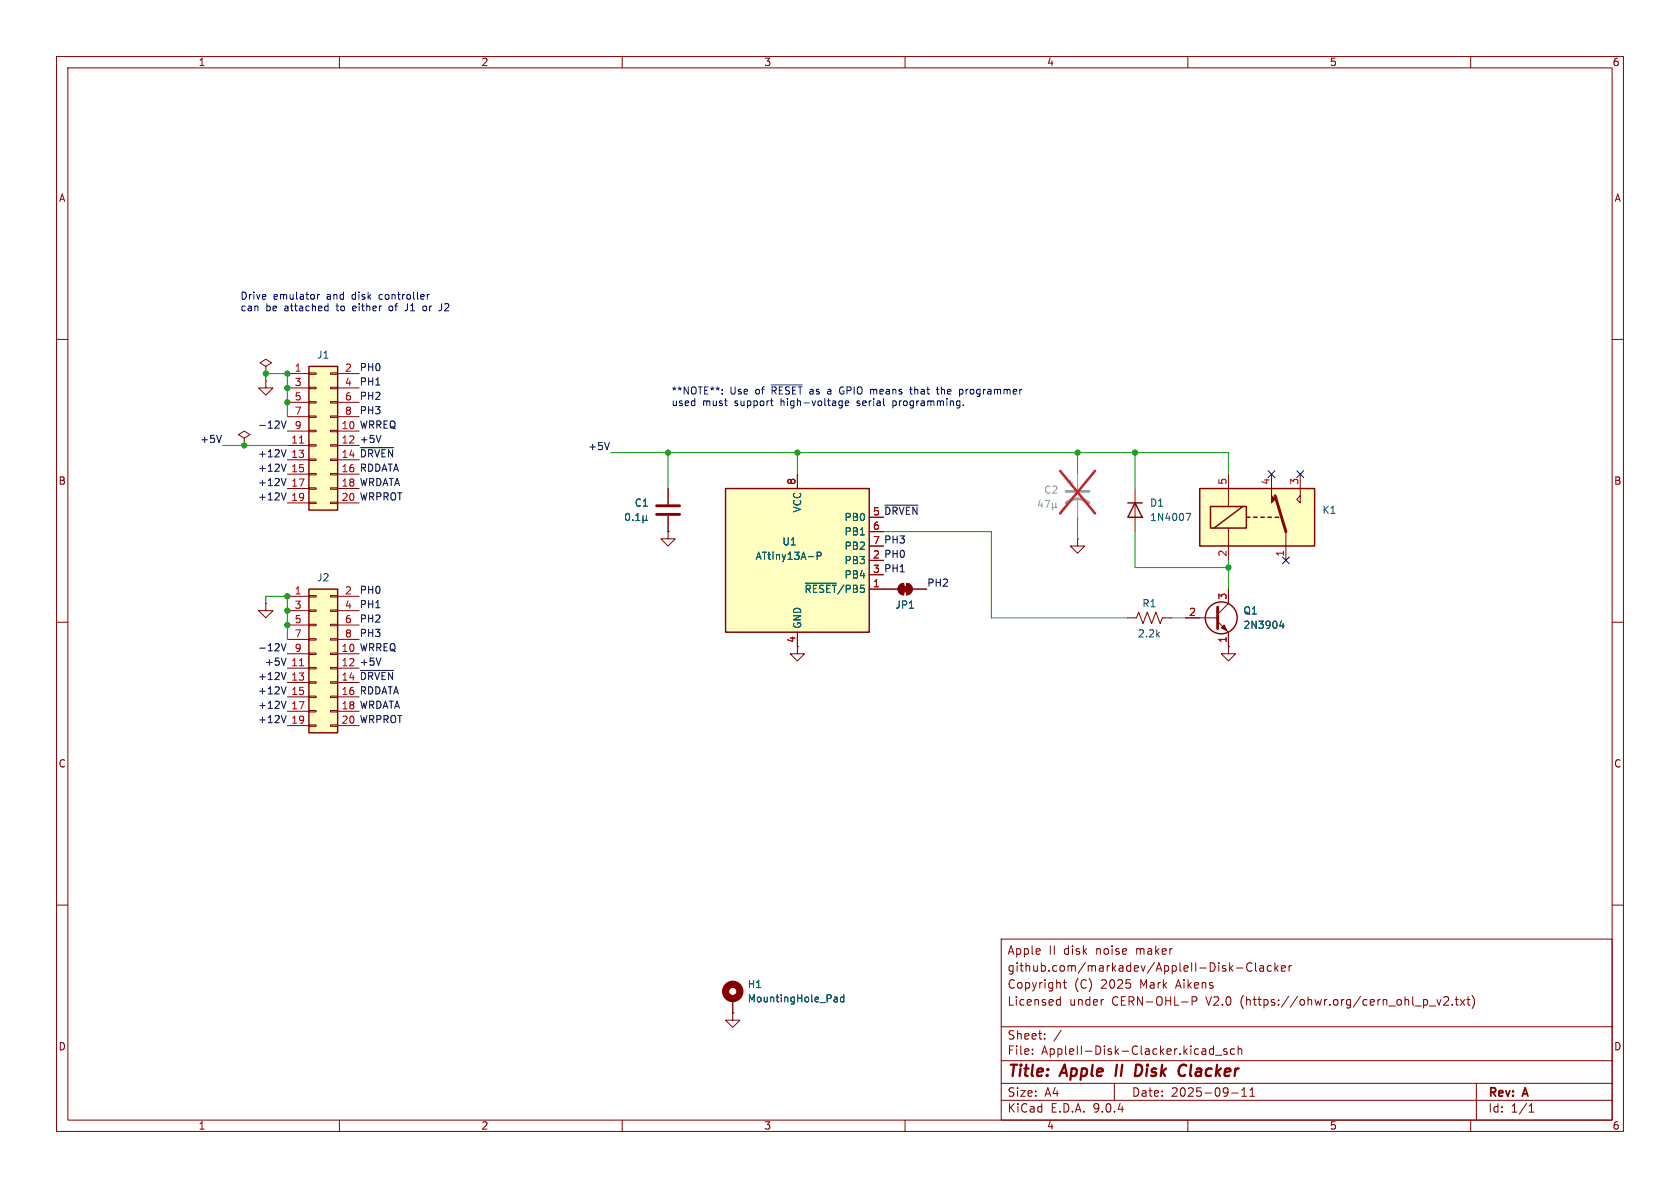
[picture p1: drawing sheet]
<svg xmlns="http://www.w3.org/2000/svg" width="297mm" height="210mm" viewBox="0 0 297 210" stroke-linecap="round" stroke-linejoin="round" font-family="sans-serif">
<g fill="none" stroke="#840000" stroke-width=".18">
<path d="M10 10h277v190h-277zM12 12h273v186h-273zM60 10v2M110 10v2M160 10v2M210 10v2M260 10v2M10 60h2M285 60h2M200.7 86.4v7.6M10 110h2M285 110h2"/>
<path d="M10 160h2M177 166h108v32h-108zM186.9 177.6h.6M186.9 176.8h.6M187.5 176.2v1.5M188 173.7h.5M188.2 173.2v1.3l.3 .2M195 176.7h.1M210.7 177l.8-.1 .1-.2-.1-.4-.2-.1h-.6v1.5M218.6 171.1h1.1M221.3 170.3a.6 .6 0 0 0-.7 0 .6 .6 0 0 0-.2 .8 .56 .56 0 0 0 .3 .5 .56 .56 0 0 0 .6 0M222 170.2v1.3l.2 .2"/>
<path d="M222.7 170.8h.6l.1 .9M223.4 171.1h-.5a.29 .29 0 0 0-.2 .3 .29 .29 0 0 0 .2 .3l.5-.1M224.7 170.8l-.4-.1-.3 .3v.4l.2 .2h.5M225.4 170.2v1.5M225.5 171.1l.5 .6M226 170.7l-.6 .6M226.5 171.2l.7-.1v-.3l-.5-.1-.2 .2 .1 .7h.6M227.9 170.7v1M228.3 170.7l-.3 .1-.1 .2M252.7 177.8h1.1M254 176.7l.4 1 .3-1M255.2 176.3l.6-.1 .2 .1 .1 .3-.9 1.1h.9"/>
<path d="M256.7 177.6v.1M257.2 176.7h.6M257.5 176.2v1.3l.3 .2M258.2 176.7l.8 1M259 176.7l-.8 1M259.3 176.7h.6M259.5 176.2v1.3l.4 .2M260.2 176a1.72 1.72 0 0 1 0 2.3M285 160h2M60 198v2M110 198v2M160 198v2"/>
<path d="M177 194.5h108M177 191.5h108M177 187.5h108M177 181.5h108M182.5 186.3v.1M182.5 185.5v.1M184.7 183.6v.1M184.7 182.8v.1M187.6 182.1l-1.3 2M197 191.5v3M210 198v2M214.5 184.9v1.5"/>
<path d="M214.5 185.5l-.4-.1-.3 .3v.4l.2 .2h.5M214.9 186.5h1.1M216.9 185.5l-.4-.1-.2 .2 .1 .2 .5 .2v.3h-.6M217.7 193.2h1.2M218.2 185.5l-.4-.1-.3 .3v.4l.2 .2h.5M218.9 185.5l.2-.1 .4 .1v.9M218.9 184.9v1.5M219.5 193.8h.9M219.5 192.7l.5-.4v1.5M221 193.8h.8M221 192.7l.4-.4v1.5M260 198v2"/>
<path d="M261 191.5v6.5M270.3 196.6h.9M270.3 195.5l.4-.4v1.5"/>
</g>
<path d="M197.5 188.2l-.3 2M198.4 188.2l-.2 2M201.6 188.3l-.7-.1-.3 2h.5l.5-.3M209.4 188.2l.3 .2M209.5 190l-.1 .1" fill="none" stroke="#840000" stroke-width=".4"/>
<path d="M199.4 88.9h2.5M200.7 88.9l1.2 2.5h-2.5z" fill="none" stroke="#840000" stroke-width=".25"/>
<path d="M209.7 90.7h.8l-.5 1.3" fill="none" stroke="#006464" stroke-width=".18"/>
<path d="M54.6 64.8h5.1v25.4h-5.1z" fill="#ffffc2"/>
<path d="M54.6 64.8h5.1v25.4h-5.1z" fill="none" stroke="#840000" stroke-width=".25"/>
<g fill="none" stroke="#840000" stroke-width=".18">
<path d="M43.2 77.5l1-.7-1-.6-1 .6 1 .7v1.2M43.2 78.7h.1M47 64.8l1-.7-1-.6-1 .6 1 .7v1.2M47 66h.1M50.8 66h3.8M50.8 68.6h3.8M50.8 71.1h3.8M50.8 73.7h3.8M50.8 76.2h3.8M50.8 78.7h3.8M54.6 65.9h1.3v.3h-1.3zM54.6 68.5h1.3v.2h-1.3z"/>
<path d="M54.6 71h1.3v.2h-1.3zM54.6 73.5h1.3v.3h-1.3zM54.6 76.1h1.3v.2h-1.3zM54.6 78.6h1.3v.3h-1.3zM58.4 65.9h1.3v.3h-1.3zM58.4 68.5h1.3v.2h-1.3zM58.4 71h1.3v.2h-1.3zM58.4 73.5h1.3v.3h-1.3zM58.4 76.1h1.3v.2h-1.3zM58.4 78.6h1.3v.3h-1.3zM59.7 66h3.8M59.7 68.6h3.8"/>
<path d="M59.7 71.1h3.8M59.7 73.7h3.8M59.7 76.2h3.8M59.7 78.7h3.8M50.8 81.3h3.8M50.8 83.8h3.8M50.8 86.4h3.8M50.8 88.9h3.8M54.6 81.2h1.3v.2h-1.3zM54.6 83.7h1.3v.2h-1.3zM54.6 86.2h1.3v.3h-1.3zM54.6 88.8h1.3v.2h-1.3z"/>
<path d="M58.4 81.2h1.3v.2h-1.3zM58.4 83.7h1.3v.2h-1.3zM58.4 86.2h1.3v.3h-1.3zM58.4 88.8h1.3v.2h-1.3zM59.7 81.3h3.8M59.7 83.8h3.8M59.7 86.4h3.8M59.7 88.9h3.8M156.2 104.1h2.5M159 103.4l.8-.3v2.1a1.02 1.02 0 0 1-1-.7 1.02 1.02 0 0 1 .2-1.1zM160.3 103.1a1.02 1.02 0 0 1 1 1 1.02 1.02 0 0 1-1 1.1zM161.3 104.1h2.5"/>
</g>
<path d="M52.9 78.3h.8" fill="none" stroke="#a90000" stroke-width=".18"/>
<g fill="#840000" stroke="#840000" stroke-width=".18">
<path d="M159.5 103.6h1v1h-1z"/>
<path d="M159 103.4l.8-.3v2.1a1.02 1.02 0 0 1-1-.7 1.02 1.02 0 0 1 .2-1.1z"/>
<path d="M160.3 103.1a1.02 1.02 0 0 1 1 1 1.02 1.02 0 0 1-1 1.1z"/>
</g>
<path d="M128.3 86.4h25.4v25.4h-25.4z" fill="#ffffc2"/>
<path d="M128.3 86.4h25.4v25.4h-25.4z" fill="none" stroke="#840000" stroke-width=".25"/>
<path d="M141 83.8v2.6M153.7 91.4h2.5M153.7 94h2.5M153.7 96.5h2.5M141 111.8v2.5M153.7 101.6h2.5M153.7 104.1h2.5" fill="none" stroke="#840000" stroke-width=".18"/>
<path d="M144.5 98.3l.6-.1 .1-.2-.1-.3-.6-.1v1.3M142.4 103.1h5.5" fill="none" stroke="#006464" stroke-width=".18"/>
<path d="M188.5 88.9a3.3 3.3 0 0 1 4 0M188.5 86.9h4" fill="none" stroke="#a1a1a1" stroke-width=".51"/>
<path d="M188.7 85.3h1M189.2 84.8v1.1M190.5 83.8v2.8M190.5 88.1v3.3" fill="none" stroke="#a1a1a1" stroke-width=".18"/>
<path d="M183.9 88.4l-.3 .9h.8M184.2 88.9v.8M184.7 88.5h.9l-.6 1.2M186.1 88.9v1.3M186.1 89.6l.1 .1h.3l.2-.1M186.7 89.6l.1 .1M186.7 88.9v.7" fill="none" stroke="#989898" stroke-width=".18"/>
<path d="M187.4 83.2l6.2 7.6M193.6 83.2l-6.2 7.6" fill="none" stroke="#e12e31" stroke-width=".46"/>
<path d="M212.1 86.4h20.3v10.1h-20.3z" fill="#ffffc2"/>
<g fill="none" stroke="#840000" stroke-width=".18">
<path d="M47 67.3v1.3h1.3l-1.3 1.3-1.3-1.3h1.3M47 67.3h.1M190.5 95.3v1.2h1.3l-1.3 1.3-1.3-1.3h1.3M190.5 95.3h.1M217.2 83.8v5.7M217.2 93.3v5.8M224.8 83.8v2.6M227.3 94v5.1M229.9 83.8v5.1l-.7-.6 .7-.7M47 106.7v1.3h1.3l-1.3 1.2-1.3-1.2h1.3M47 106.7h.1M141 114.3v1.3h1.2l-1.2 1.2-1.3-1.2h1.3"/>
<path d="M199.4 109.2h1.5l.4-1 .8 2 .7-2 .8 2 .7-2 .8 2 .4-1h1.5M209.5 109.2h5.8M215.3 109.9l1.9 1.9v2.5M217.2 114.3v1.3h1.2l-1.2 1.2-1.3-1.2h1.3M217.2 114.3h.1M217.2 104.1v2.6l-1.9 1.9M129.5 179.1v1.2h1.3l-1.3 1.3-1.2-1.3h1.2M129.5 179.1h.1M129.5 176.5v2.6"/>
</g>
<g fill="none" stroke="#840000" stroke-width=".25">
<path d="M212.1 86.4h20.3v10.1h-20.3zM214 89.5h6.3v3.8h-6.3zM219.7 89.5l-5.1 3.8M220.3 91.4h.7M221.6 91.4h.6M222.9 91.4h.6M224.2 91.4h.6M225.4 91.4h.7"/>
<circle cx="215.9" cy="109.2" r="2.82"/>
</g>
<path d="M225.4 87.6l1.9 6.4M215.3 107.3v3.8" fill="none" stroke="#840000" stroke-width=".51"/>
<g fill="#840000" stroke="#840000" stroke-width=".18">
<path d="M224.8 86.4v1.2l.6 .7-.6 .6z"/>
<path d="M215.9 111l.5-.5 .5 1z"/>
</g>
<path d="M226.5 109.7l-.3 .9h.8M226.8 110.2v.9M147.6 176.3h.4v.8M148 177l-.4 .1M148 176.6h-.4M149.2 176.3h-.4l-.2 .2 .1 .5h.5M149.2 175.8v1.3" fill="none" stroke="#006464" stroke-width=".18"/>
<circle cx="129.5" cy="175.3" r="1.27" fill="none" stroke="#840000" stroke-width="1.3"/>
<path d="M54.6 104.1h5.1v25.4h-5.1z" fill="#ffffc2"/>
<path d="M54.6 104.1h5.1v25.4h-5.1z" fill="none" stroke="#840000" stroke-width=".25"/>
<g fill="none" stroke="#840000" stroke-width=".18">
<path d="M118.1 94v1.3h1.3l-1.3 1.2-1.3-1.2h1.3M118.1 94h.1M118.1 86.4v2.8M118.1 91.2v2.8M141 83.8v2.6M153.7 91.4h2.5M153.7 94h2.5M153.7 96.5h2.5M50.8 105.4h3.8M50.8 108h3.8M50.8 110.5h3.8M50.8 113h3.8"/>
<path d="M50.8 115.6h3.8M50.8 118.1h3.8M54.6 105.3h1.3v.2h-1.3zM54.6 107.8h1.3v.3h-1.3zM54.6 110.4h1.3v.2h-1.3zM54.6 112.9h1.3v.3h-1.3zM54.6 115.4h1.3v.3h-1.3zM54.6 118h1.3v.2h-1.3zM58.4 105.3h1.3v.2h-1.3zM58.4 107.8h1.3v.3h-1.3zM58.4 110.4h1.3v.2h-1.3zM58.4 112.9h1.3v.3h-1.3z"/>
<path d="M58.4 115.4h1.3v.3h-1.3zM58.4 118h1.3v.2h-1.3zM59.7 105.4h3.8M59.7 108h3.8M59.7 110.5h3.8M59.7 113h3.8M59.7 115.6h3.8M59.7 118.1h3.8M141 111.8v2.5M153.7 104.1h5M153.7 101.6h2.5M161.3 104.1h2.5"/>
<path d="M209.5 109.2h2.6M217.2 114.3h.1M217.2 104.1v2.6M217.2 111.8v2.5M50.8 120.7h3.8M50.8 123.2h3.8M50.8 125.7h3.8M50.8 128.3h3.8M54.6 120.5h1.3v.3h-1.3zM54.6 123.1h1.3v.2h-1.3zM54.6 125.6h1.3v.3h-1.3zM54.6 128.1h1.3v.3h-1.3z"/>
<path d="M58.4 120.5h1.3v.3h-1.3zM58.4 123.1h1.3v.2h-1.3zM58.4 125.6h1.3v.3h-1.3zM58.4 128.1h1.3v.3h-1.3zM59.7 120.7h3.8M59.7 123.2h3.8M59.7 125.7h3.8M59.7 128.3h3.8M129.5 179.1h.1M129.5 176.5v2.6"/>
</g>
<path d="M52.9 117.7h.8" fill="none" stroke="#a90000" stroke-width=".18"/>
<path d="M116.1 89.4h4M116.1 90.9h4" fill="none" stroke="#840000" stroke-width=".51"/>
<g fill="none" stroke="#006464" stroke-width=".18">
<path d="M110.8 90.8l.1-.1a.68 .68 0 0 1 .4 .7 .68 .68 0 0 1-.4 .6 .84 .84 0 0 1-.1-1.2zM111.9 91.9v.1M112.4 92h.7M112.4 91.1l.4-.4v1.3M113.7 91.8l.2 .2h.2l.2-.2M113.7 91.2v1.2M114.3 91.8l.2 .2M114.3 91.2v.6M144.5 98.3l.6-.1 .1-.2-.1-.3-.6-.1v1.3M142.4 103.1h5.5M226.5 109.7l-.3 .9h.8M226.8 110.2v.9"/>
<path d="M147.6 176.3h.4v.8M148 177l-.4 .1M148 176.6h-.4M149.2 176.3h-.4l-.2 .2 .1 .5h.5M149.2 175.8v1.3"/>
</g>
<g fill="none" stroke="#0f0f0f" stroke-width=".18">
<path d="M39.1 77l-.4 1.2M49.7 74.4l.5 1.3 .4-1.3M50.6 79.5l-.4 1.3M63.7 79.1h5.9M67.3 77l-.4 1.2M107.7 78.2l-.4 1.3M50.6 84.6l-.4 1.2M50.6 82l-.4 1.3M50.6 87.1l-.4 1.3M156.4 89.3h5.9M49.7 113.8l.5 1.3 .4-1.3M50.6 116.3l-.4 1.3"/>
<path d="M50.6 118.9l-.4 1.2M63.7 118.5h5.9M67.3 116.3l-.4 1.3M50.6 123.9l-.4 1.3M50.6 121.4l-.4 1.3M50.6 126.5l-.4 1.3"/>
</g>
<g fill="none" stroke="#009600" stroke-width=".18">
<path d="M39.4 78.7h11.4M47 67.3v-1.3h3.8v7.7M107.9 80h109.3v3.8M118.1 80v6.4M141 80v3.8M156.2 94h19.1v15.2h24.1M190.5 80v3.8M190.5 91.4v3.9M200.7 80v6.4M200.7 94v6.3h16.5M217.2 99.1v5M47 106.7v-1.3h3.8v7.6"/>
<path d="M207 109.2h2.5"/>
</g>
<path d="M224.2 83.2l1.2 1.2M225.4 83.2l-1.2 1.2M226.7 98.5l1.2 1.2M227.9 98.5l-1.2 1.2M229.3 83.2l1.2 1.2M230.5 83.2l-1.2 1.2" fill="none" stroke="#000084" stroke-width=".18"/>
<g fill="none" stroke="#0000c2" stroke-width=".18">
<path d="M56.1 52.1v.8M56.5 52.1l-.4 .2M57.6 54.1l.4 .1M58 53.7v1.2M58 54.9h-.4M68.9 54.2l-.1 .1 .1 .6M72 54.8l-.5 .1M75.3 54.2l-.3-.1-.2 .2v.5l.2 .1h.3M75.5 52.1v.8M75.9 52.1l-.4 .2M78.1 53.7l-.1 1.1M127.7 69.5v.2"/>
<path d="M127.7 68.9v.1M136.3 68h5.5M136.4 71.6l.3 .1M146.5 68.8l-.1 .1M146.5 69.2l-.2 .2 .2 .3M148.4 71.6h.5M148.4 70.9h.5M148.5 69.4l.3 .3M148.8 68.4l-.3 .3M148.9 70.9v1l-.2 .2h-.3M149.4 71.3l.6-.1v-.3h-.4l-.2 .1 .1 .6h.5M157.8 70.9v1.2"/>
<path d="M157.8 71.6l.2 .1M158 70.9h-.2M160.8 68.8h.5M161 68.4v1.1l.3 .2M165.5 68.8h.5M165.7 69.5l.3 .2M166.4 68.4v1.3M166.6 68.8l-.2 .1M170.1 68.9l.1 .2-.1 .5M170.3 71.6v.1"/>
</g>
<g fill="#009600" stroke="#009600" stroke-width=".18">
<circle cx="47" cy="66" r=".46"/>
<circle cx="50.8" cy="66" r=".46"/>
<circle cx="50.8" cy="108" r=".46"/>
<circle cx="50.8" cy="110.5" r=".46"/>
<circle cx="43.2" cy="78.7" r=".46"/>
<circle cx="50.8" cy="71.1" r=".46"/>
<circle cx="141" cy="80" r=".46"/>
<circle cx="200.7" cy="80" r=".46"/>
<circle cx="217.2" cy="100.3" r=".46"/>
<circle cx="190.5" cy="80" r=".46"/>
<circle cx="50.8" cy="68.6" r=".46"/>
<circle cx="118.1" cy="80" r=".46"/>
<circle cx="50.8" cy="105.4" r=".46"/>
</g>
<g font-size="2.8" fill="#840000">
<text x="178" y="190.9">Title:</text>
<text x="187.7" y="190.9">Apple</text>
<text x="202.3" y="190.9">Disk</text>
<text x="210.8" y="190.9">Clacker</text>
</g>
<g font-size="2.1" fill="#840000">
<text x="178" y="172">github.com/markadev/AppleII-Disk-Clacker</text>
<text x="178" y="169">Apple</text>
<text x="185.4" y="169">II</text>
<text x="188.1" y="169">disk</text>
<text x="193.9" y="169">noise</text>
<text x="201.1" y="169">maker</text>
<text x="178" y="178">Licensed</text>
<text x="178" y="175">Copyright</text>
<text x="189" y="178">under</text>
<text x="189.9" y="175">(C)</text>
<text x="194.7" y="175">2025</text>
<text x="196.6" y="178">CERN-OHL-P</text>
<text x="201.7" y="175">Mark</text>
<text x="208.2" y="175">Aikens</text>
<text x="213.4" y="178">V2.0</text>
<text x="219.6" y="178">(https://ohwr.org/cern_ohl_p_v2.txt)</text>
<text x="178" y="184">Sheet:</text>
<text x="178" y="186.7">File:</text>
<text x="184.1" y="186.7">AppleII-Disk-Clacker.kicad_sch</text>
<text x="178" y="196.9">KiCad</text>
<text x="178" y="194.1">Size:</text>
<text x="184.7" y="194.1">A4</text>
<text x="185.7" y="196.9">E.D.A.</text>
<text x="193.3" y="196.9">9.0.4</text>
<text x="200" y="194.1">Date:</text>
<text x="207" y="194.1">2025-09-11</text>
<text x="263" y="194.3">Rev:</text>
<text x="263" y="196.9">Id:</text>
<text x="267.1" y="196.9">1/1</text>
<text x="269.4" y="194.3">A</text>
</g>
<g font-size="1.8" fill="#840000">
<text x="35" y="11.9">1</text>
<text x="85" y="11.9">2</text>
<text x="135" y="11.9">3</text>
<text x="185" y="11.9">4</text>
<text x="235" y="11.9">5</text>
<text x="285" y="11.9">6</text>
<text x="10.3" y="35.9">A</text>
<text x="285.3" y="35.9">A</text>
<text x="10.3" y="85.9">B</text>
<text x="285.3" y="85.9">B</text>
<text x="154.2" y="98.8">2 PH0</text>
<text x="140.7" y="113.7" transform="rotate(-90 140.7 113.7)">4</text>
<text x="10.3" y="135.9">C</text>
<text x="285.3" y="135.9">C</text>
<text x="10.3" y="185.9">D</text>
<text x="285.3" y="185.9">D</text>
<text x="35" y="199.9">1</text>
<text x="85" y="199.9">2</text>
<text x="135" y="199.9">3</text>
<text x="185" y="199.9">4</text>
<text x="235" y="199.9">5</text>
<text x="285" y="199.9">6</text>
</g>
<g font-size="1.8" fill="#0000c2">
<text x="42.4" y="53.2">Drive</text>
<text x="48.3" y="53.2">emulator</text>
<text x="57.9" y="53.2">and</text>
<text x="62.5" y="53.2">disk</text>
<text x="67.5" y="53.2">controller</text>
<text x="42.4" y="55.2">can</text>
<text x="47" y="55.2">be</text>
<text x="50.4" y="55.2">attached</text>
<text x="59.8" y="55.2">to</text>
<text x="62.8" y="55.2">either</text>
<text x="69.4" y="55.2">of</text>
<text x="72.5" y="55.2">J1</text>
<text x="75.8" y="55.2">or</text>
<text x="78.9" y="55.2">J2</text>
<text x="118.6" y="69.9">**NOTE**:</text>
<text x="118.6" y="72">used</text>
<text x="124.2" y="72">must</text>
<text x="129" y="69.9">Use</text>
<text x="130" y="72">support</text>
<text x="133.7" y="69.9">of</text>
<text x="136.7" y="69.9">~{RESET}</text>
<text x="138.3" y="72">high-voltage</text>
<text x="143.6" y="69.9">as</text>
<text x="147" y="69.9">a</text>
<text x="149.3" y="69.9">GPIO means</text>
<text x="152" y="72">serial</text>
<text x="158.5" y="72">programming.</text>
<text x="162.2" y="69.9">that</text>
<text x="167.1" y="69.9">the</text>
<text x="171.3" y="69.9">programmer</text>
</g>
<g font-size="1.8" fill="#a90000">
<text x="52" y="65.8">1</text>
<text x="60.9" y="65.8">2</text>
<text x="52" y="68.3">3</text>
<text x="52" y="70.9">5</text>
<text x="60.9" y="68.3">4</text>
<text x="60.9" y="70.9">6</text>
<text x="52" y="73.4">7</text>
<text x="52" y="75.9">9</text>
<text x="60.3" y="75.9">10</text>
<text x="60.9" y="73.4">8</text>
<text x="51.4" y="78.5">11</text>
<text x="51.4" y="81">13</text>
<text x="51.4" y="83.6">15</text>
<text x="60.3" y="78.5">12</text>
<text x="60.3" y="81">14</text>
<text x="60.3" y="83.6">16</text>
<text x="51.4" y="86.1">17</text>
<text x="51.4" y="88.6">19</text>
<text x="60.3" y="86.1">18</text>
<text x="60.3" y="88.6">20</text>
<text x="140.7" y="85.8" transform="rotate(-90 140.7 85.8)">8</text>
<text x="216.9" y="85.8" transform="rotate(-90 216.9 85.8)">5</text>
<text x="224.5" y="85.8" transform="rotate(-90 224.5 85.8)">4</text>
<text x="229.6" y="85.8" transform="rotate(-90 229.6 85.8)">3</text>
<text x="154.2" y="93.7">6</text>
<text x="154.2" y="91.2">5</text>
<text x="154.2" y="96.3">7</text>
<text x="154.2" y="98.8">2</text>
<text x="154.2" y="101.3">3</text>
<text x="216.9" y="98.5" transform="rotate(-90 216.9 98.5)">2</text>
<text x="227.1" y="98.5" transform="rotate(-90 227.1 98.5)">1</text>
<text x="52" y="105.2">1</text>
<text x="52" y="107.7">3</text>
<text x="60.9" y="105.2">2</text>
<text x="60.9" y="107.7">4</text>
<text x="154.2" y="103.9">1</text>
<text x="216.9" y="106.1" transform="rotate(-90 216.9 106.1)">3</text>
<text x="52" y="110.2">5</text>
<text x="52" y="112.8">7</text>
<text x="60.9" y="110.2">6</text>
<text x="60.9" y="112.8">8</text>
<text x="210.1" y="109">2</text>
<text x="216.9" y="113.7" transform="rotate(-90 216.9 113.7)">1</text>
<text x="51.4" y="117.9">11</text>
<text x="52" y="115.3">9</text>
<text x="60.3" y="115.3">10</text>
<text x="60.3" y="117.9">12</text>
<text x="51.4" y="120.4">13</text>
<text x="51.4" y="122.9">15</text>
<text x="51.4" y="125.5">17</text>
<text x="60.3" y="120.4">14</text>
<text x="60.3" y="122.9">16</text>
<text x="60.3" y="125.5">18</text>
<text x="51.4" y="128">19</text>
<text x="60.3" y="128">20</text>
</g>
<g font-size="1.8" fill="#006464">
<text x="56" y="63.6">J1</text>
<text x="112.1" y="89.8">C1</text>
<text x="203.2" y="89.8">D1</text>
<text x="141.8" y="90.7" transform="rotate(-90 141.8 90.7)">VCC</text>
<text x="149.2" y="92.3">PB0</text>
<text x="149.2" y="94.8">PB1</text>
<text x="203.2" y="92.3">1N4007</text>
<text x="233.7" y="91">K1</text>
<text x="133.5" y="99.2">ATtiny13A-P</text>
<text x="138.2" y="96.6">U1</text>
<text x="149.2" y="97.4">PB2</text>
<text x="149.2" y="99.9">PB3</text>
<text x="56" y="103">J2</text>
<text x="142.1" y="105">~{RESET}/PB5</text>
<text x="149.2" y="102.5">PB4</text>
<text x="158.2" y="107.8">JP1</text>
<text x="201.9" y="107.5">R1</text>
<text x="141.8" y="111.3" transform="rotate(-90 141.8 111.3)">GND</text>
<text x="201.1" y="112.9">2.2k</text>
<text x="219.7" y="108.8">Q1</text>
<text x="219.7" y="111.4">2N3904</text>
<text x="132.1" y="174.9">H1</text>
<text x="132.1" y="177.4">MountingHole_Pad</text>
</g>
<g font-size="1.8" fill="#0f0f0f">
<text x="63.5" y="65.7">PH0</text>
<text x="63.5" y="68.2">PH1</text>
<text x="63.5" y="70.8">PH2</text>
<text x="45.5" y="75.9">-12V</text>
<text x="63.5" y="75.9">WRREQ</text>
<text x="63.5" y="73.3">PH3</text>
<text x="35.3" y="78.4">+5V</text>
<text x="45.5" y="83.5">+12V</text>
<text x="45.5" y="80.9">+12V</text>
<text x="63.5" y="78.4">+5V</text>
<text x="63.5" y="80.9">~{DRVEN}</text>
<text x="63.5" y="83.5">RDDATA</text>
<text x="103.9" y="79.7">+5V</text>
<text x="45.5" y="86">+12V</text>
<text x="45.5" y="88.6">+12V</text>
<text x="63.5" y="86">WRDATA</text>
<text x="63.5" y="88.6">WRPROT</text>
<text x="154.2" y="91.2">5 ~{DRVEN}</text>
<text x="154.2" y="96.3">7 PH3</text>
<text x="154.2" y="101.3">3 PH1</text>
<text x="63.5" y="107.6">PH1</text>
<text x="63.5" y="105.1">PH0</text>
<text x="163.8" y="103.8">PH2</text>
<text x="63.5" y="110.1">PH2</text>
<text x="63.5" y="112.7">PH3</text>
<text x="45.5" y="115.2">-12V</text>
<text x="46.7" y="117.8">+5V</text>
<text x="63.5" y="117.8">+5V</text>
<text x="63.5" y="115.2">WRREQ</text>
<text x="45.5" y="125.4">+12V</text>
<text x="45.5" y="120.3">+12V</text>
<text x="45.5" y="122.8">+12V</text>
<text x="63.5" y="120.3">~{DRVEN}</text>
<text x="63.5" y="125.4">WRDATA</text>
<text x="63.5" y="122.8">RDDATA</text>
<text x="45.5" y="127.9">+12V</text>
<text x="63.5" y="127.9">WRPROT</text>
</g>
<text font-size="1.8" fill="#989898" x="184.5" y="87.5">C2</text>
</svg>
